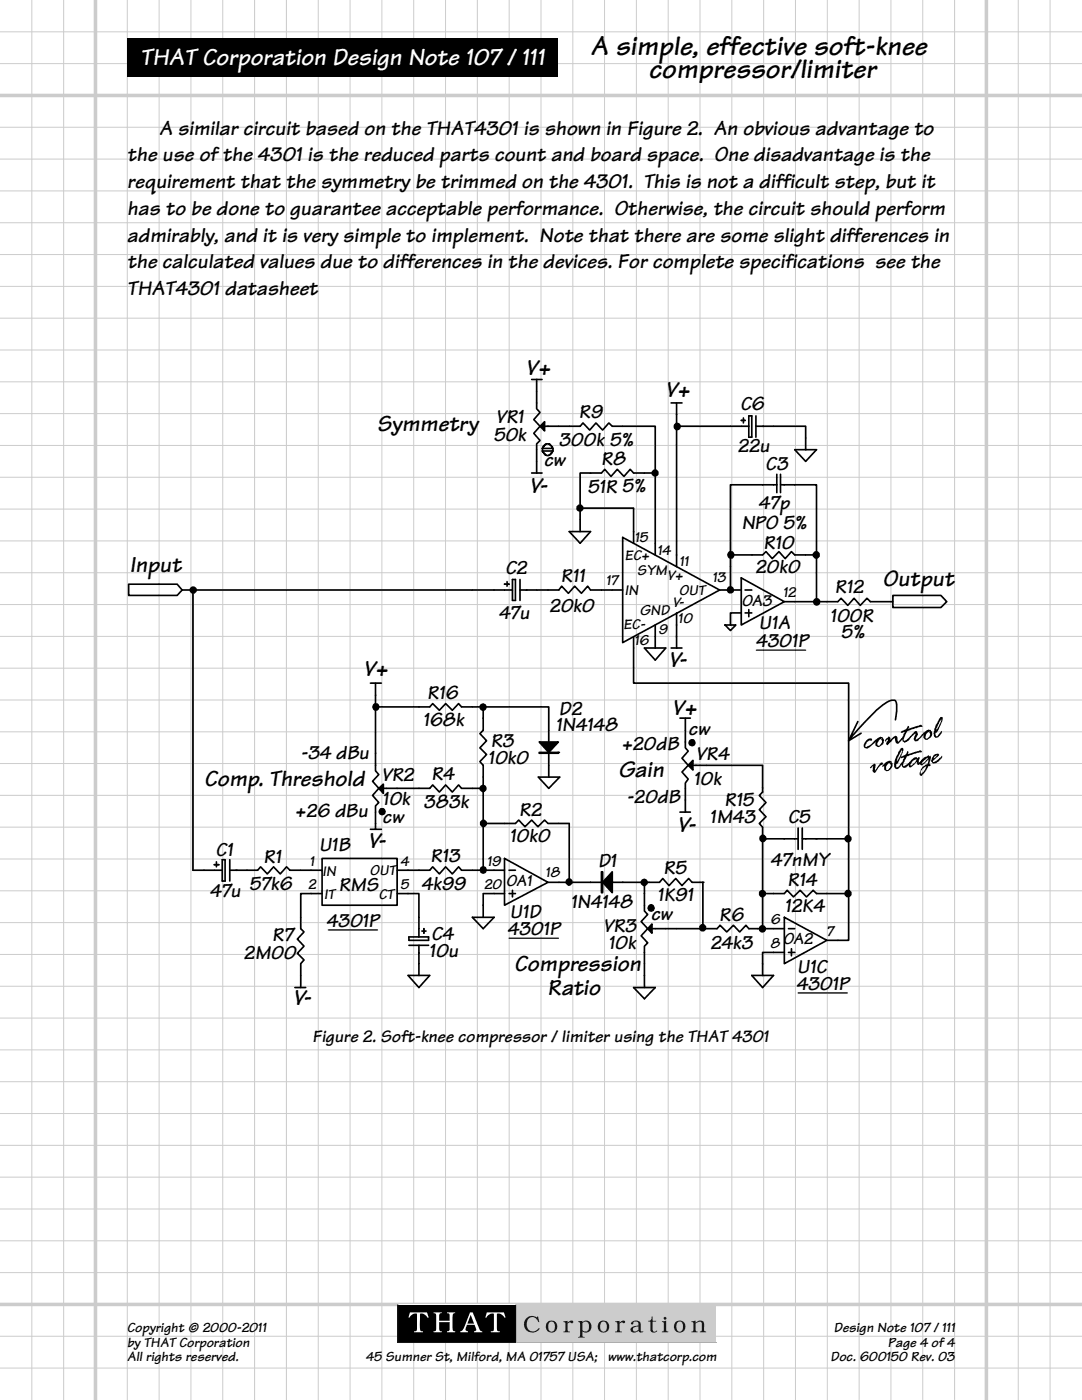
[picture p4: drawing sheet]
<svg xmlns="http://www.w3.org/2000/svg" width="216mm" height="279mm" viewBox="0 0 216 279" stroke-linecap="round" stroke-linejoin="round" font-family="sans-serif">
<g fill="none" stroke="#ccc" stroke-width=".2">
<path d="M0 6.4h215.9M0 12.7h215.9M6.3 0v279.4M12.7 0v279.4M25.4 0v279.4M31.7 0v279.4M38.1 0v279.4M44.4 0v279.4M50.8 0v279.4M57.1 0v279.4M63.5 0v279.4M69.8 0v279.4"/>
<path d="M76.2 0v279.4M82.5 0v279.4M88.9 0v279.4M95.2 0v279.4M101.6 0v279.4M107.9 0v279.4M114.3 0v279.4M120.6 0v279.4M127 0v279.4M133.3 0v279.4M139.7 0v279.4M146 0v279.4"/>
<path d="M152.4 0v279.4M158.7 0v279.4M165.1 0v279.4M171.4 0v279.4M177.8 0v279.4M184.1 0v279.4M190.5 0v279.4M203.2 0v279.4M209.5 0v279.4M0 25.4h215.9M0 31.8h215.9M0 38.1h215.9"/>
<path d="M0 44.4h215.9M0 50.8h215.9M0 57.2h215.9M0 63.5h215.9M0 69.8h215.9M0 76.2h215.9M0 82.5h215.9M0 88.9h215.9M0 95.2h215.9M0 101.6h215.9M0 107.9h215.9M0 114.3h215.9"/>
<path d="M0 120.7h215.9M0 127h215.9M0 133.3h215.9M0 139.7h215.9M0 146h215.9M0 152.4h215.9M0 158.7h215.9M0 165.1h215.9M0 171.4h215.9M0 177.8h215.9M0 184.1h215.9M0 190.5h215.9"/>
<path d="M0 196.8h215.9M0 203.2h215.9M0 209.5h215.9M0 215.9h215.9M0 222.2h215.9M0 228.6h215.9M0 234.9h215.9M0 241.3h215.9M0 247.6h215.9M0 254h215.9M0 266.7h215.9M0 273h215.9"/>
</g>
<path d="M0 19.1h215.9M19 0v279.4M196.8 0v279.4M0 260.3h215.9" fill="none" stroke="#ccc" stroke-width=".71"/>
<path d="M25.4 7.6h86v7.6h-86zM25.4 8.3h86v6.2h-86z" fill="#000"/>
<path d="M79.4 260.3h63.5v7.7h-63.5z" fill="#fff"/>
<path d="M79.4 260.3h23.6v7.6h-23.6z" fill="#000"/>
<path d="M79.4 260.3v7.6h23.6v-7.6" fill="none" stroke="#1b1b1b" stroke-width=".2"/>
<path d="M103 260.3h39.9v7.6h-39.9z" fill="#ccc"/>
<path d="M103 260.3v7.6h39.9" fill="none" stroke="#a8a8a8" stroke-width=".2"/>
<g fill="#fff">
<path d="M81.8 261.9h3.4l.3 1-.2 .1a1.09 1.09 0 0 0-1.5-.7v3.2l.6 .2v.2h-1.8v-.2l.5-.1 .1-.1v-3.2l-.2-.2-.5 .1-.5 .4-.3 .4-.2-.1z" fill-rule="evenodd"/>
<path d="M86.5 261.9h1.7v.2l-.5 .2-.1 1.3h2.1v-1.2l-.1-.2-.4-.1v-.2h1.6v.2l-.4 .1-.1 .5v2.7l.2 .3h.3v.2h-1.6v-.2l.4-.1 .1-.3v-1.4h-2.1l.1 1.6 .2 .2h.3v.2h-1.7v-.2l.5-.1v-.3v-2.8l-.1-.3-.4-.1z" fill-rule="evenodd"/>
<path d="M93.9 262.4l.7 1.8h-1.3zM93.8 261.9l-1 2.6a1.47 1.47 0 0 1-.9 1.2l-.1 .2h1.6v-.2a.47 .47 0 0 1-.5-.3 .47 .47 0 0 1 .1-.5l.2-.5h1.5l.3 .8a.34 .34 0 0 1 0 .4 .34 .34 0 0 1-.4 .1v.2h1.6v-.2l-.5-.3-1.4-3.5z" fill-rule="evenodd"/>
<path d="M97.2 261.9h3.3l.4 1-.2 .1a1.32 1.32 0 0 0-1.5-.8v3.2l.1 .2 .4 .1v.2h-1.8v-.2l.5-.1 .2-.3-.1-3.2a1.27 1.27 0 0 0-1.5 .9l-.2-.1z" fill-rule="evenodd"/>
</g>
<g fill="#1b1b1b">
<path d="M105.1 263.1l.3-.3a1.47 1.47 0 0 1 1.5 0l.2 .1 .3-.2 .2 1.2h-.2l-.5-.8a1.16 1.16 0 0 0-1.3 0 1.16 1.16 0 0 0-.5 1.2l.2 .9 .6 .5a1.39 1.39 0 0 0 1.5-.5l.1-.2 .2 .1a1.7 1.7 0 0 1-2.5 .5 1.7 1.7 0 0 1-.1-2.5z" fill-rule="evenodd"/>
<path d="M109.7 263.9l.3-.2a.65 .65 0 0 1 .7 .7 1.05 1.05 0 0 1-.4 1.3h-.1a.66 .66 0 0 1-.8-.7l.1-.8zM109.2 263.8l-.2 .4a1.24 1.24 0 0 0 1.3 1.7 1.21 1.21 0 0 0 .9-1.4 1.21 1.21 0 0 0-1.5-.9z" fill-rule="evenodd"/>
<path d="M112.4 263.7l.9-.1v.4a.77 .77 0 0 1 1-.3l.1 .2-.3 .2a.48 .48 0 0 0-.8 .1v1.4l.4 .1v.2h-1.3v-.2h.3l.1-.3v-1.4l-.4-.2z" fill-rule="evenodd"/>
<path d="M116.3 264l.7-.2 .4 .3a1.34 1.34 0 0 1-.2 1.5l-.5 .1-.5-.2v-1.3zM115.4 263.7l.3 .4v2.5l-.1 .2h-.2v.2h1.2v-.2l-.4-.1v-1a1.1 1.1 0 0 0 1.2 .2 1.1 1.1 0 0 0 .6-1l-.2-.9-.5-.4h-.6l-.5 .3v-.3z" fill-rule="evenodd"/>
<path d="M120.1 263.8h.2a.83 .83 0 0 1 .8 1.2l-.1 .5-.5 .2a.63 .63 0 0 1-.7-.6v-.8zM119.5 263.9l-.1 .2a1.42 1.42 0 0 0 .3 1.6l.4 .2h.6a1.23 1.23 0 0 0 .9-1 1.23 1.23 0 0 0-.6-1.2l-.9-.1z" fill-rule="evenodd"/>
<path d="M122.8 263.7l.8-.1v.4a.71 .71 0 0 1 1.1-.3v.3l-.3 .1a.46 .46 0 0 0-.8 .1l.1 1.4 .4 .1v.2h-1.3v-.2h.3l.1-.3-.1-1.4-.3-.2z" fill-rule="evenodd"/>
<path d="M126.4 265l1-.3v.7l-.4 .3h-.5l-.2-.3zM126.1 263.8l-.2 .4a.2 .2 0 0 0 .2 .2 .2 .2 0 0 0 .2-.2l.1-.3 .2-.1a.61 .61 0 0 1 .8 .3v.4l-.7 .1a.67 .67 0 0 0-.8 .4 .67 .67 0 0 0 .3 .9h.7l.5-.3 .1 .1a.53 .53 0 0 0 .9 .1l-.1-.2-.3 .1-.1-.1-.1-1.5-.2-.4a1.38 1.38 0 0 0-1.5 .1z" fill-rule="evenodd"/>
<path d="M130 262.7h.2v.9h.7v.2h-.7v1.7l.4 .3 .4-.3 .2 .1a.82 .82 0 0 1-1.4-.1v-1.7h-.4v-.2l.5-.2z" fill-rule="evenodd"/>
<path d="M132.1 263.7l.8-.1v1.8l.2 .3h.2v.2h-1.2v-.2h.2l.2-.2v-1.4l-.2-.2-.2-.1zM132.4 263.1a.3 .3 0 0 1 .6 0 .3 .3 0 0 1-.6 0z" fill-rule="evenodd"/>
<path d="M135.2 263.9l.5-.1a.68 .68 0 0 1 .6 .7 .91 .91 0 0 1-.5 1.2h-.4a1.32 1.32 0 0 1-.2-1.8zM134.9 263.8a1.17 1.17 0 0 0-.1 1.8 1.17 1.17 0 0 0 1.8-.3 1.17 1.17 0 0 0-.6-1.7h-.7z" fill-rule="evenodd"/>
<path d="M137.9 263.7l.9-.1v.4a1.04 1.04 0 0 1 1.6-.1l.1 1.7 .4 .1v.2h-1.3v-.2l.4-.1v-.5a1.31 1.31 0 0 0-.1-1.2 .69 .69 0 0 0-1 .3l-.1 1.3 .1 .2h.3v.2h-1.3v-.2h.3l.2-.3-.1-1.3-.1-.2-.3-.1z" fill-rule="evenodd"/>
</g>
<g fill="none" stroke="#000" stroke-width=".33">
<path d="M106.1 75.7h2.1M107.1 75.7v5.9l.7 .7-1.3 1.4 1.3 1.4-1.3 1.4 1.3 1.4-.7 .7v5.8M106.1 94.4h2.1M107.8 85.1h8l.5-.7 1.4 1.4 1.2-1.4 1.3 1.4 1.3-1.4 .7 .7h8.5v25.6M108.2 90h2.1M108.2 89.5h2.1M108.7 88.8h.1a.99 .99 0 0 1 1.5 .6v.8l-.5 .4v.1l-.3 .2-.7-.1-.4-.5a.81 .81 0 0 1-.1-1.1zM130.7 94.4h-4.3l-.6-.7-1.3 1.4-1.3-1.4-1.3 1.4-1.2-1.4-.7 .7h-4.2v11.7M133.9 80.4h2.2M135 85.1h14.4M135 80.4v32.7M147.9 83.9h.8"/>
<path d="M148.3 83.4v1M149.4 83h.6v4.2h-.6zM150.8 85.1h10v4.6M150.8 83v4.2M155 94.7v3.6M155 96.8h-9.2v21M155.7 96.8h7.2v23.3h-6.4M155.7 94.7v3.6M158.6 89.7h4.3l-2.1 2.4zM25.7 116.6h9.6l1 1.2-1 1h-9.6zM36.3 117.8h2.2M100.7 116.6h.9"/>
<path d="M101.2 116.1v.9M102.3 117.8h-63.8v55.9h5.8M102.3 115.7h.5v4.1h-.5zM103.8 117.8h7.7l.6-.8 1.3 1.4 1.3-1.4 1.3 1.4 1.3-1.4 .5 .8h6.4M103.8 115.7v4.1M113.6 106.1h4.2l-2 2.3zM115.8 101.4h10.6v7M124.2 107.3l19.4 10.5-19.4 10.4zM143.6 117.8h4.3M145.8 110.7h6.4l.6-.6 1.3 1.4 1.3-1.4 1.3 1.4 1.2-1.4 .7 .6h4.3M147.9 115.3l8.6 4.8-8.6 4.6zM148.7 117.8h1.3"/>
<path d="M178.2 118.8h9.5l1.2 1.3-1.2 1.1h-9.5zM73.9 136.3h2.2M74.9 136.3v17.5l.7 .8-1.3 1.3 1.3 1.4-1.3 1.5 1.3 1.4-.7 .6v4.7M126.4 127.1v9.2h42.9v31.1M128.6 129.3h4.2l-2.1 2.4zM130.7 124.7v4.6M133.9 129.3h2.2M135 122.3v7M144.7 124.7h2.1l-1 1.1zM147.9 122.3h-2.1v2.4M148.7 122.3h1.3M149.4 121.7v1.4"/>
<path d="M178.2 120.1h-4.5l-.7-.7-1.3 1.4-1.3-1.4-1.2 1.4-1.4-1.4-.6 .7h-4.3M74.9 141.1h10.8l.6-.7 1.4 1.4 1.2-1.4 1.4 1.4 1.2-1.4 .6 .7h17.4v7M96.4 141.1v4.7l-.6 .6 1.3 1.4-1.3 1.4 1.3 1.4-1.3 1.4 .6 .7v21h4.3M96.4 157.3h-4.3l-.6-.6-1.2 1.4-1.4-1.4-1.2 1.4-1.4-1.4-.6 .6h-10.1M107.4 155.1h4.3l-2.2 2.2zM107.6 150.2h3.8v.1h-3.8zM109.5 150.3v4.8M135.7 143.3h2.1M136.8 143.3v5.9l.5 .7-1.2 1.4 1.2 1.4-1.2 1.4 1.2 1.4-.5 .8v5.8M137.3 152.7h14.9v5.4l-.7 .7 1.3 1.4-1.3 1.4 1.3 1.4-1.3 1.3 .7 .8v2.3M171.8 146.3l-2.5 1.5M178.7 143.7a7.3 7.3 0 0 0 0-3.9 1.95 1.95 0 0 0-2 .5 43.5 43.5 0 0 0-7.4 7.5l1.9-3.8"/>
<path d="M42.8 172.6h.9M43.2 172v1M44.3 171.6h.6v4.2h-.6zM45.8 173.7h5.6l.6-.7 1.3 1.4 1.3-1.4 1.3 1.4 1.3-1.4 .6 .7h6.5M45.8 171.6v4.2M64.3 171.3h14.9v9.4h-14.9zM64.3 178.3h-4.3v7l.7 .7-1.4 1.4 1.4 1.4-1.4 1.4 1.4 1.4-.7 .7v4.8M73.9 165.5h2.2M79.2 178.3h4.4v8.7M79.2 173.7h6.5l.6-.7 1.4 1.4 1.2-1.4 1.4 1.4 1.2-1.4 .6 .7h4.3M96.4 164.3h6.4l.7-.6 1.3 1.3 1.3-1.3 1.2 1.3 1.4-1.3 .6 .6h4.3v11.8h-4.3M100.7 171.3l8.6 4.8-8.6 4.6z"/>
<path d="M100.7 178.3h-4.3v4.8M101.6 173.7h1.2M101.6 178.3h1.2M102.3 177.7v1.3M113.6 176.1h6.4M120 174h.2v4.2h-.2zM122.2 176.1h9.4l.6-.8 1.3 1.4 1.3-1.4 1.3 1.4 1.3-1.4 .7 .8h2.2v9.1M128.6 176.1v5.7l.6 .7-1.3 1.4 1.3 1.4-1.3 1.5 1.3 1.4-.6 .6v8.3M135.7 162.1h2.1M152.2 178.3h4.3l.6-.6 1.2 1.3 1.4-1.3 1.2 1.3 1.4-1.3 .6 .6h6.4M159.3 167.4h-7.1v17.9h4.3M159.3 165.2v4.3"/>
<path d="M160.1 167.4h9.2v20.3h-4.3M160.1 165.2v4.3M58.8 197.1h2.2M81.4 194.7h4.3l-2.1 2.4zM81.6 187h3.9v.7h-3.9zM81.6 188.7h3.9M83.6 188.7v6M84.2 185.8h.8M84.6 185.3v.9M94.3 183.1h4.3l-2.2 2.2zM126.4 197.1h4.3l-2.1 2.2zM150 194.7h4.3l-2.1 2.4z"/>
<path d="M152.2 185.3h-2.8l-.6-.6-1.2 1.3-1.3-1.3-1.3 1.3-1.3-1.3-.6 .6h-13.9M156.5 183.1l8.5 4.6-8.5 4.6zM156.5 190.1h-4.3v4.6M157.3 185.3h1.3M157.3 190.1h1.3M157.9 189.3v1.5"/>
</g>
<g fill="#000" stroke="#000" stroke-width=".33">
<path d="M107.8 85.1l.9-.9v1.8zM130.2 94.2l.3-.4h.4l.4 .4a.59 .59 0 0 1-.4 .7 .59 .59 0 0 1-.7-.2zM38 117.5a.59 .59 0 0 1 1-.1 .59 .59 0 0 1-.2 .9h-.5l-.3-.3zM115.2 101.2l.3-.4h.4l.3 .4a.6 .6 0 0 1-.3 .7 .6 .6 0 0 1-.7-.2zM145.4 110.3l.2-.1h.5l.3 .5-.3 .6h-.5l-.2-.1a.61 .61 0 0 1 0-.9zM162.7 110.2h.4l.3 .3v.5l-.3 .3h-.4l-.4-.3v-.5zM74.6 140.7l.2-.2h.4a.67 .67 0 0 1 0 1.2h-.4l-.2-.2a.61 .61 0 0 1 0-.8zM75.6 157.3l.9-.8v1.8zM107.6 148.1h3.8l-1.9 2.1zM138.3 151.7v2l-1-1zM75.8 161.6l.2-.2h.5a.58 .58 0 0 1 .3 .8 .58 .58 0 0 1-.8 .2 .58 .58 0 0 1-.2-.8zM96.2 163.7h.5l.3 .4v.5l-.3 .3h-.5l-.3-.3v-.5z"/>
<path d="M96 173.2a.59 .59 0 0 1 .8 0l.2 .5a.58 .58 0 0 1-.6 .5 .58 .58 0 0 1-.6-.5zM113.2 175.6a.58 .58 0 0 1 .8 .1 .58 .58 0 0 1-.2 .9 .58 .58 0 0 1-.8-.3v-.5zM122.2 174v4.2l-2-2.1zM128.2 175.7l.1-.1a.6 .6 0 0 1 .8 .4 .6 .6 0 0 1-.5 .7 .68 .68 0 0 1-.4-1zM151.6 178.1a.6 .6 0 0 1 .8-.3 .6 .6 0 0 1 .3 .8l-.4 .3h-.4l-.3-.3zM151.8 166.9l.2-.1h.4l.4 .3v.5l-.4 .3h-.4l-.3-.3v-.5zM169 177.7h.4l.4 .4v.5l-.4 .3h-.4l-.3-.3v-.5zM130.1 184.4v1.8l-.9-.9zM139.8 184.7l.2-.1h.4l.4 .3a.61 .61 0 0 1-.4 .8h-.4l-.3-.3v-.5z"/>
<circle cx="135.1" cy="85.1" r=".58"/>
<circle cx="145.8" cy="117.7" r=".59"/>
<circle cx="162.9" cy="120.1" r=".59"/>
<circle cx="96.3" cy="157.4" r=".58"/>
<circle cx="96.4" cy="141.1" r=".57"/>
<circle cx="138.1" cy="148.2" r=".57"/>
<circle cx="169.2" cy="167.4" r=".58"/>
<circle cx="129.9" cy="181.2" r=".59"/>
<circle cx="152.1" cy="185.4" r=".58"/>
</g>
<g fill="#000">
<path d="M172.8 147.7l.3-.1a.62 .62 0 0 1 .9-.1v.2a1.24 1.24 0 0 0-1.3 1v.4h.2l.8-.4 .8-.9v.5l-.7 .5a1.07 1.07 0 0 1-1.2 .5 1.16 1.16 0 0 1 .2-1.6zM173.8 152.8l.3-.1a.42 .42 0 0 1 .7 0l-.2 1.1 1.1-1.6 .5 .1v.3a3 3 0 0 0-1.5 1.5l-.3 .1-.3-.4 .1-.9-.4 .4-.2-.1zM176.9 147.3l.5-.3 .3 .2 .1 .5 .4-.6 .6-.3 .3 .4 .1 .8h.1l.5-.7 .3-.1a1.87 1.87 0 0 1-1 1.2l-.3-.1-.3-1-.4 .3-1 1.1a.5 .5 0 0 1-.3-.4 .5 .5 0 0 1 .4-.5v-.3l-.6 .5v-.3zM179.7 151l.4-.1a1.56 1.56 0 0 0 1-1l.1 .6 1.9-.6a.65 .65 0 0 1 .9 .1l-.1 .2h-.8l-2.1 .7-.7 1.4-.1 .5 .2 .1 .7-.4 .5-.6a.77 .77 0 0 1-.5 1 .69 .69 0 0 1-1.1 .2 .69 .69 0 0 1 .1-1.1l.3-.8-.7 .1zM179.9 145.9l.4-.1a1.02 1.02 0 0 0 .9-1l.2 .3-.1 .3 2.3-.7h.2l.3 .3-2.3 .6a1.75 1.75 0 0 0-1.3 1.6h-.2v.6a.84 .84 0 0 0 .9-.5l.6-.4-.1 .4-.5 .6a.65 .65 0 0 1-.7 .2 .65 .65 0 0 1-.5-.5v-.4l.5-1.1-.7 .2-.1-.2zM182.5 146l.4-.1 .3 .6-.5 1 .1 .1 .6-.4 .5-.6h.2a1.04 1.04 0 0 1-.7 .9l-.1 .1a.53 .53 0 0 1-.8 .3 .53 .53 0 0 1 0-.9l.2-.6-.7 .5a.3 .3 0 0 1-.2 .3 .3 .3 0 0 1-.3-.1z"/>
<path d="M175.6 147.5l.1 .1 .2-.3 .1 .1-.2 .2a.83 .83 0 0 1-.6 1.2 .55 .55 0 0 1 .1-.9zM174.8 147.6l-.5 .5 .1 .2 .3-.3v.7a.66 .66 0 0 0 .9 .3l.1-.2a1.24 1.24 0 0 0 .7-1l-.1-.2a.73 .73 0 0 0-1.2-.3z"/>
<path d="M177.2 152.4l.5-.2-.1 .1a.95 .95 0 0 1-.2 1.1l-.2 .3h-.3a.97 .97 0 0 1 .3-1.3zM176.3 152.6l-.3 .3 .2 .2 .2-.3v.3a.69 .69 0 0 0 .5 .8 .69 .69 0 0 0 .9-.5l.3-.5v-.6l-.3-.1 .1-.2a1.17 1.17 0 0 0-1.5 .5z"/>
<path d="M179.9 149.8l.1 .2-.2 .5-.9 1.5 .2-.8 .2-.1zM179.7 149.4l-.6 1.2a3.4 3.4 0 0 0-.6 2.3l-.1 .2 .3 .3h.1a.9 .9 0 0 0 .9-.7l.4-.2v-.4h-.2l-.6 1h-.5v-.7l.2 .1 .3-.3 1-2.4v-.4l-.2-.2z"/>
<path d="M182.1 151.9l.5-.3h.3l-.3 .6-.8 .6a.43 .43 0 0 1 .1-.6zM181.9 151.6a1.48 1.48 0 0 0-.6 1.3l.2 .3h.3l.7-.6 .3-.5 .3 .6h.2l.7-.6 .1-.4-.1-.1-.7 .7 .2-.9-.1-.3-.4 .3-.2-.3h-.2z"/>
<path d="M184 152.2l1.2-1-.9 1.1-.4 .1zM184.1 153.4l.7-.5-.5 1.1-.6 .4a.92 .92 0 0 1 .4-1zM184 151.5l-.6 .8v.2l.2-.1 .2 .3 .7-.3 .2-.4 .6-.4a1.06 1.06 0 0 1-.6 1.1 1.91 1.91 0 0 0-1.1 2l.1 .1a3.6 3.6 0 0 0 1.6-1.9l.4-.1v-.2l-.3-.2 .4-1.2-.1-.4-.3 .1-.2-.2z"/>
<path d="M185.2 146.1l.1 .1 .3-.3-.2 .3a.79 .79 0 0 1 .1 .8 .79 .79 0 0 1-.8 .4v-.1a1.13 1.13 0 0 1 .5-1.2zM184.3 146.2l-.4 .5v.2h.2l.2-.3v.1a.63 .63 0 0 0 .1 .7 .63 .63 0 0 0 .7 .2l.5-.4a.87 .87 0 0 0 .2-1.3v-.2a1.41 1.41 0 0 0-1.5 .5z"/>
<path d="M186.5 150.9l.5-.2-.7 .7zM186.3 150.7l-.3 .5a.65 .65 0 0 0 0 1 .65 .65 0 0 0 .9 0l.8-.5 .3-.5v-.4l-1.2 1.1-.6 .2v-.3l.9-.7a.46 .46 0 0 0 .2-.7z"/>
<path d="M187.7 143.6l.1 .2-.1 .5-.6 1.1-.3 .4 .5-1.2-.1-.1 .1-.1zM187.6 143.2l-.7 1.2a4.5 4.5 0 0 0-.6 2.4 .55 .55 0 0 0 .5 .5 .55 .55 0 0 0 .6-.4l.5-.6v-.5l-1 1.2-.2-.3v-.5h.2l.4-.6 .5-1.3a1.05 1.05 0 0 0 .2-1.2z"/>
<circle cx="111.4" cy="150.2" r=".17"/>
<circle cx="140.3" cy="176.1" r=".17"/>
</g>
<path d="M150.9 129.8h9.9M65.5 185.6h9.8M101.6 187.2h9.8M159.3 198.2h9.8" fill="none" stroke="#000" stroke-width=".25"/>
<g font-size="5.7">
<text x="117.9" y="11">A simple, effective soft-knee</text>
<text x="129.4" y="15.6">compressor/limiter</text>
</g>
<text font-size="4.9" fill="#fff" x="28.1" y="13">THAT Corporation Design Note 107 / 111</text>
<g font-size="4.7">
<text x="105" y="74.8">V+</text>
<text x="132.8" y="79.2">V+</text>
<text x="75.2" y="86">Symmetry</text>
<text x="105.7" y="98.5">V-</text>
<text x="25.9" y="114.1">Input</text>
<text x="176.2" y="117">Output</text>
<text x="72.6" y="134.9">V+</text>
<text x="133.5" y="133.2">V-</text>
<text x="134.2" y="142.7">V+</text>
<text x="123.4" y="155">Gain</text>
<text x="40.8" y="156.9">Comp. Threshold</text>
<text x="135.3" y="166.1">V-</text>
<text x="73.5" y="169.2">V-</text>
<text x="102.7" y="193.7">Compression</text>
<text x="58.6" y="200.7">V-</text>
<text x="109.3" y="198.7">Ratio</text>
</g>
<g font-size="4.2">
<text x="31.7" y="26.9">A similar circuit based on the THAT430</text>
<text x="102.1" y="26.9">1 is shown in Figure 2. An obvious advantage to</text>
<text x="25.4" y="32.2">the use of the 4301 is the reduced parts count and board space. One disadvantage is the</text>
<text x="25.4" y="37.5">requirement that the symmetry be trimmed on the 4301. This is not a difficult step, but it</text>
<text x="25.4" y="42.9">has to be done to guarantee acceptable performance. Otherwise, the circuit should perform</text>
<text x="25.4" y="48.2">admirably, and it is very simple to implement. Note that there are some slight differences in</text>
<text x="25.4" y="53.5">the calculated values due to differences in the devices. For complete specifications see the</text>
<text x="25.4" y="58.9">THAT4301 datasheet</text>
</g>
<g font-size="4">
<text x="115.5" y="83.4">R9</text>
<text x="147.7" y="81.8">C6</text>
<text x="98.5" y="88.1">50k</text>
<text x="99" y="84.5">VR1</text>
<text x="111.5" y="89">300k 5%</text>
<text x="108.6" y="92.9">cw</text>
<text x="119.9" y="92.8">R8</text>
<text x="147.3" y="90.2">22u</text>
<text x="152.8" y="93.8">C3</text>
<text x="117.3" y="98.3">51R 5%</text>
<text x="151.3" y="101.7">47p</text>
<text x="148" y="105.7">NPO 5%</text>
<text x="152.3" y="109.5">R10</text>
<text x="100.8" y="114.6">C2</text>
<text x="111.9" y="116.2">R11</text>
<text x="150.7" y="114.4">20k0</text>
<text x="166.6" y="118.4">R12</text>
<text x="99.5" y="123.6">47u</text>
<text x="109.7" y="122.2">20k0</text>
<text x="151.4" y="125.6">U1A</text>
<text x="165.7" y="124.1">100R</text>
<text x="150.8" y="129.2">4301P</text>
<text x="167.8" y="127.3">5%</text>
<text x="85.3" y="139.5">R16</text>
<text x="111.5" y="142.7">D2</text>
<text x="84.4" y="144.8">168k</text>
<text x="97.9" y="149.1">R3</text>
<text x="110.9" y="146">1N4148</text>
<text x="124" y="149.7">+20dB</text>
<text x="137.4" y="146.7">cw</text>
<text x="60" y="151.4">-34 dBu</text>
<text x="76.2" y="155.9">VR2</text>
<text x="86.1" y="155.7">R4</text>
<text x="97.4" y="152.4">10k0</text>
<text x="138.9" y="151.7">VR4</text>
<text x="76.3" y="160.7">10k</text>
<text x="84.5" y="161.2">383k</text>
<text x="125.1" y="160.3">-20dB</text>
<text x="138.4" y="156.7">10k</text>
<text x="144.6" y="160.8">R15</text>
<text x="58.8" y="163">+26 dBu</text>
<text x="76.3" y="164.3">cw</text>
<text x="101.7" y="168">10k0</text>
<text x="103.6" y="162.8">R2</text>
<text x="141.7" y="164.3">1M43</text>
<text x="157.2" y="164.3">C5</text>
<text x="43.1" y="170.8">C1</text>
<text x="52.6" y="172.2">R1</text>
<text x="63.7" y="169.9">U1B</text>
<text x="85.9" y="172">R13</text>
<text x="119.3" y="173.1">D1</text>
<text x="153.8" y="172.7">47nMY</text>
<text x="41.8" y="179.1">47u</text>
<text x="49.8" y="177.6">57k6</text>
<text x="67.6" y="177.7">RMS</text>
<text x="84.1" y="177.7">4k99</text>
<text x="131.2" y="179.8">1K91</text>
<text x="132.4" y="174.5">R5</text>
<text x="157.2" y="176.8">R14</text>
<text x="65.2" y="185">4301P</text>
<text x="101.7" y="183.2">U1D</text>
<text x="113.9" y="181.2">1N4148</text>
<text x="129.9" y="183.7">cw</text>
<text x="143.5" y="183.8">R6</text>
<text x="156.6" y="182.1">12K4</text>
<text x="48.7" y="191.3">2M00</text>
<text x="54.3" y="187.8">R7</text>
<text x="85.7" y="190.9">10u</text>
<text x="86.1" y="187.6">C4</text>
<text x="101.3" y="186.5">4301P</text>
<text x="120.4" y="186.1">VR3</text>
<text x="121.4" y="189.4">10k</text>
<text x="141.8" y="189.4">24k3</text>
<text x="158.9" y="197.5">4301P</text>
<text x="159.1" y="194.2">U1C</text>
</g>
<text font-size="3.5" x="62.4" y="208">Figure 2. Soft-knee compressor / limiter using the THAT 4301</text>
<g font-size="3.3">
<text x="148" y="121">OA3</text>
<text x="101" y="176.8">OA1</text>
</g>
<g font-size="3">
<text x="124.7" y="111.8">EC+</text>
<text x="126.7" y="108.2">15</text>
<text x="131.2" y="110.7">14</text>
<text x="135.6" y="113">11</text>
<text x="120.9" y="116.8">17</text>
<text x="124.7" y="118.7">IN</text>
<text x="127.2" y="114.7">SYM</text>
<text x="133.2" y="115.7">V+</text>
<text x="135.5" y="118.7">OUT</text>
<text x="142.2" y="116.1">13</text>
<text x="156.3" y="119.2">12</text>
<text x="124.4" y="125.6">EC-</text>
<text x="127.7" y="122.7">GND</text>
<text x="134.3" y="121.1">V-</text>
<text x="135.3" y="124.4">10</text>
<text x="126.6" y="128.7">16</text>
<text x="131.4" y="126.6">9</text>
<text x="61.8" y="172.8">1</text>
<text x="79.9" y="172.8">4</text>
<text x="97.2" y="172.8">19</text>
<text x="61.5" y="177.5">2</text>
<text x="64.3" y="174.8">IN</text>
<text x="64.7" y="179.4">IT</text>
<text x="73.8" y="174.6">OUT</text>
<text x="75.6" y="179.4">CT</text>
<text x="79.9" y="177.5">5</text>
<text x="96.6" y="177.5">20</text>
<text x="108.8" y="175">18</text>
<text x="153.8" y="184.3">6</text>
<text x="153.7" y="189.2">8OA2</text>
<text x="164.9" y="186.8">7</text>
</g>
<g font-size="2.8">
<text x="25.4" y="265.9">Copyright © 2000-2011</text>
<text x="25.4" y="268.8">by THAT Corporation</text>
<text x="166.4" y="265.9">Design Note 107 / 111</text>
<text x="177.1" y="268.8">Page 4 of 4</text>
<text x="25.4" y="271.7">All rights reserved.</text>
<text x="73" y="271.7">45 Sumner St, Milford, MA 01757 USA;</text>
<text x="121.3" y="271.7">www.thatcorp.com</text>
<text x="165.7" y="271.7">Doc. 600150 Rev. 03</text>
</g>
</svg>
